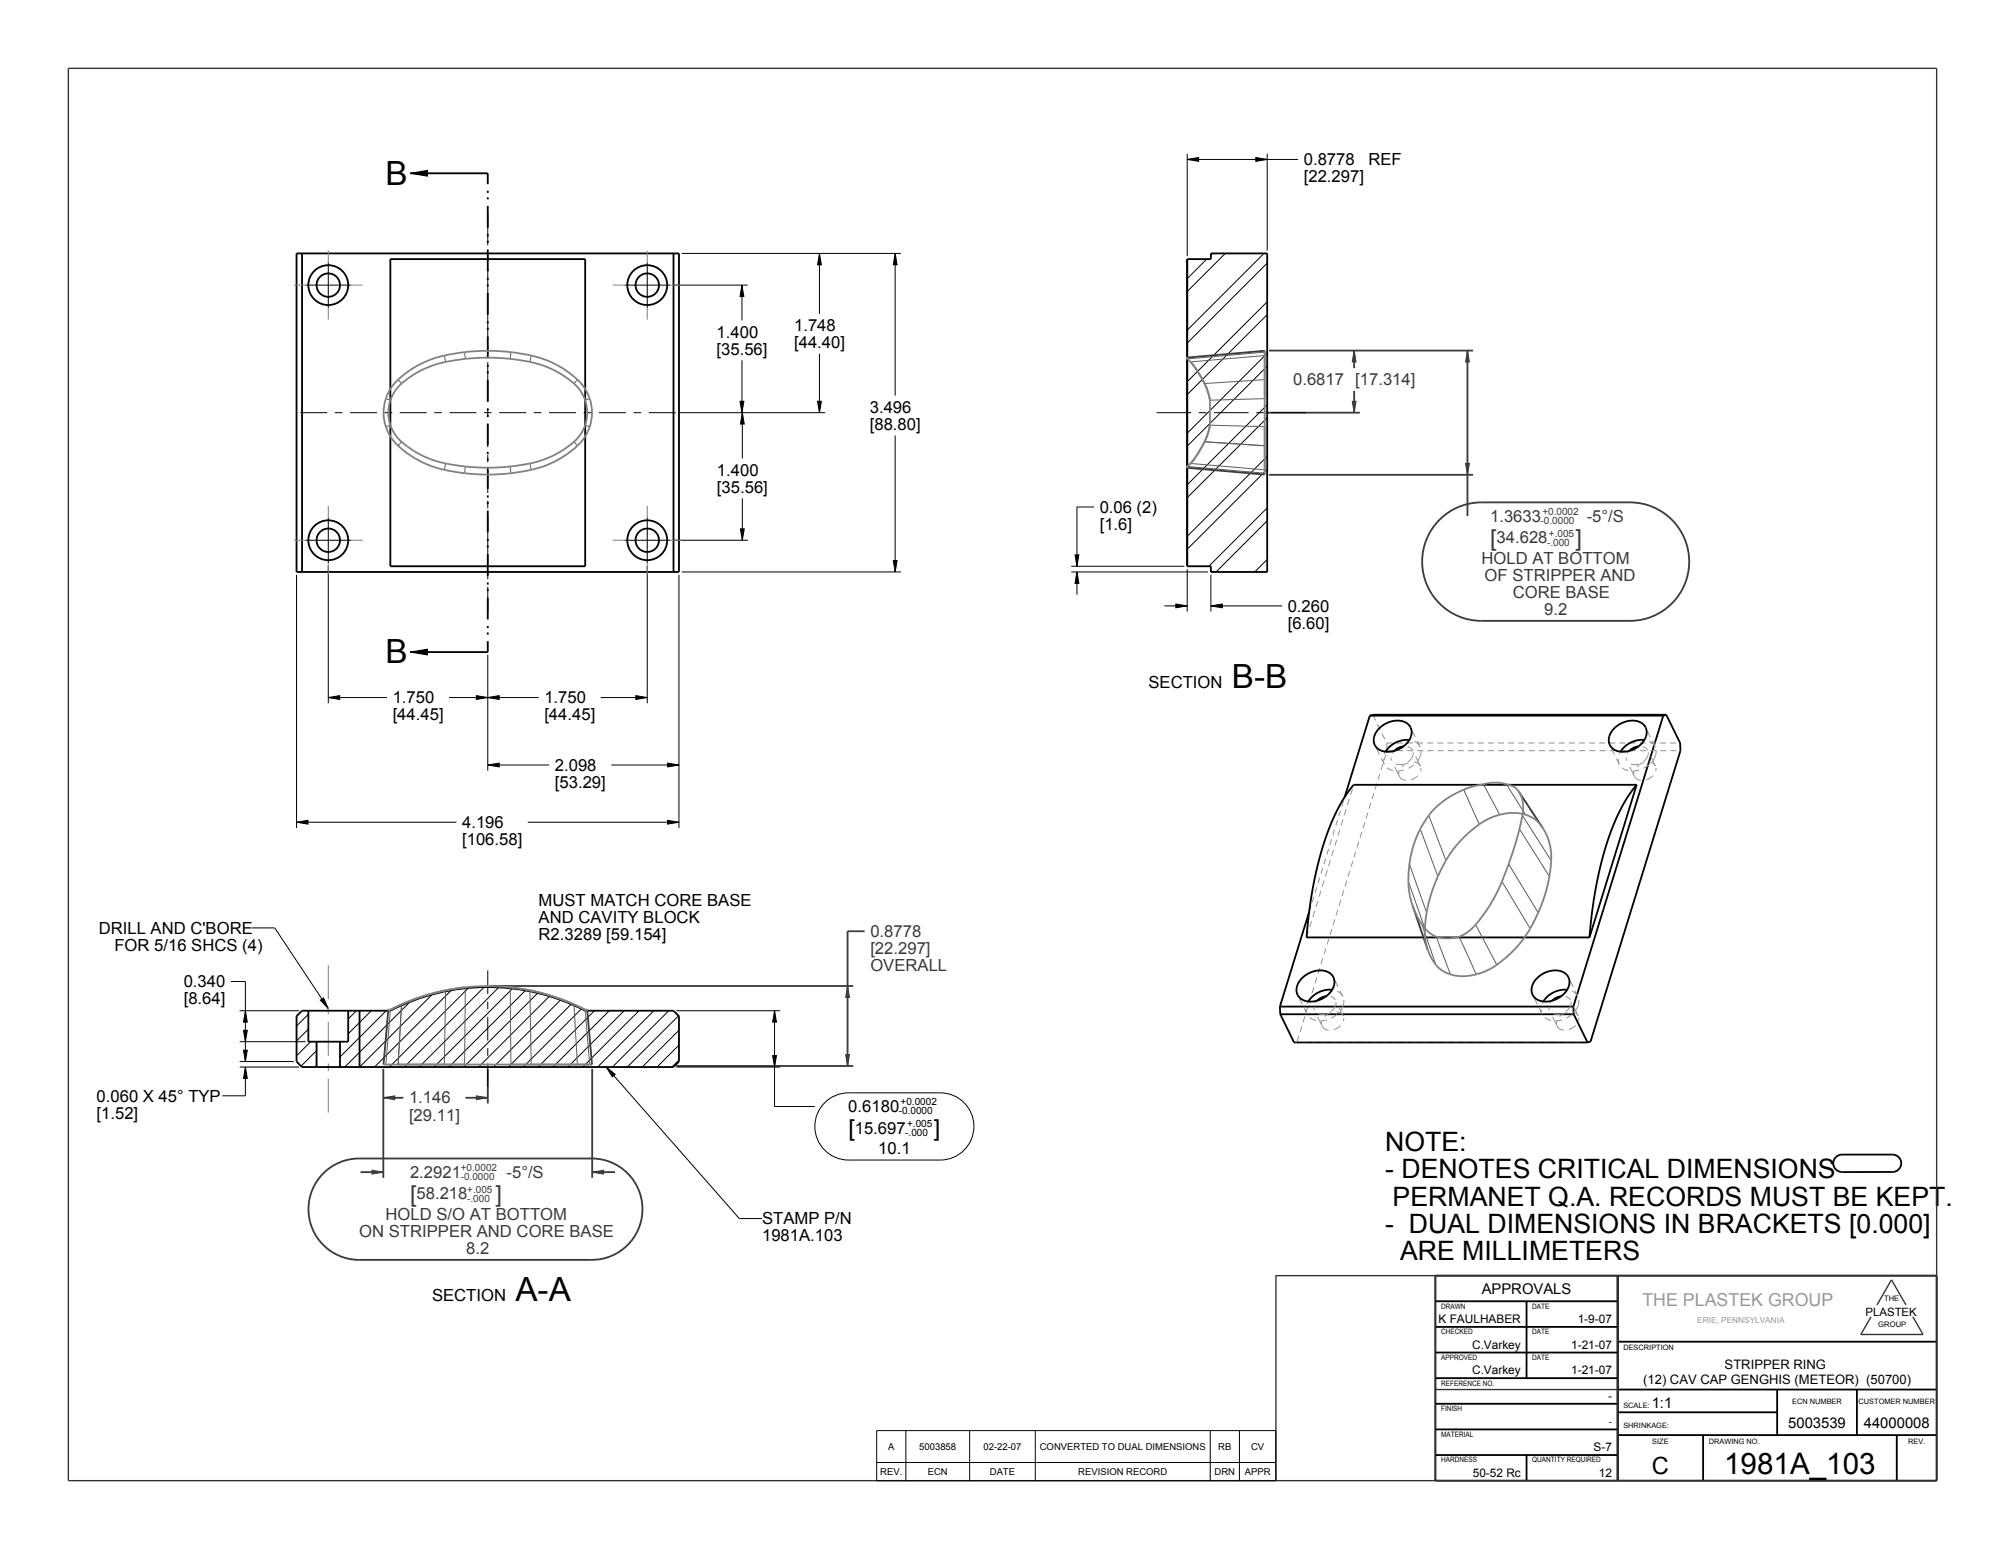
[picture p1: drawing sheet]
<svg xmlns="http://www.w3.org/2000/svg" width="559mm" height="432mm" viewBox="0 0 559 432" stroke-linecap="round" stroke-linejoin="round" font-family="sans-serif">
<path d="M114.4 48.3l4.7-.8v1.6zM114.4 181.8l4.7-.8v1.6z" fill="#000"/>
<g fill="none" stroke="#000" stroke-width=".28">
<path d="M114.4 48.3l4.7-.8v1.6zM336.3 72.2l-5.4 5.5M337.9 70.6l-.4 .5M341.5 70.6l-10.6 10.7M352.3 70.6l-21.4 21.4M353.2 73.3l-22.3 22.3M353.2 84.1l-22.3 22.3M353.2 87.7l-22.3 22.3M353.2 98.5l-22.3 22.3M353.2 102.1l-22.3 22.3M353.2 112.9l-22.3 22.2M353.2 116.4l-22.3 22.3"/>
<path d="M353.2 127.2l-22.3 22.3M353.2 130.8l-22.3 22.3M353.2 141.6l-16.3 16.3M353.2 145.2l-14.3 14.2M353.2 156l-3.5 3.4M114.4 181.8l4.7-.8v1.6zM114.3 279.3l-18.2 18.1M120.5 277.2l-20.3 20.2M125.8 276l-21.4 21.4M130.6 275.4l-22.1 22M135 275.2l-22.3 22.2M139 275.2l-22.2 22.2"/>
<path d="M142.8 275.6l-21.8 21.8M146.5 276.1l-21.4 21.3M149.9 276.8l-20.7 20.6M153.1 277.7l-19.7 19.7M156.2 278.7l-18.7 18.7M159.2 279.9l-17.5 17.5M85.9 282.7l-3.2 3.3M85.9 286.9l-3.2 3.3M86.6 290.4l-3.9 3.9M88.2 292.9l-4.3 4.3M88.2 297l-.4 .4M94.9 290.4l-.1 .1"/>
<path d="M99.4 281.7l-2.4 2.4M103.5 281.7l-6.5 6.5M107.6 281.7l-12.8 12.9M162 281.2l-16.2 16.2M165.7 281.7l-15.7 15.7M169.8 281.7l-15.7 15.7M174 281.7l-15.7 15.7M178.1 281.7l-15.7 15.7M182.2 281.7l-15.7 15.7M186.4 281.7l-15.7 15.7M189.1 283.2l-14.3 14.2M189.2 287.2l-10.2 10.2"/>
<path d="M189.2 291.3l-6.1 6.1M189.2 295.5l-1.9 1.9"/>
</g>
<g fill="none" stroke="#000" stroke-width=".51">
<path d="M114.4 48.3h21.5v3M135.9 53.2v.6M135.9 55v.6M135.9 57.4v6.1M135.9 65.3v.6M135.9 67.1v.6M135.9 69.5v6.1M135.9 77.4v.6M135.9 79.2v.7M135.9 81.7v6M135.9 89.6v.6M135.9 91.4v.6"/>
<path d="M135.9 93.8v6.1M135.9 101.7v.6M135.9 103.5v.6M135.9 105.9v6.1M135.9 113.8v.6M135.9 115.6v.7M135.9 118.1v6M135.9 126v.6M135.9 127.8v.6M135.9 130.2v6.1M135.9 138.1v.6M135.9 139.9v.6"/>
<path d="M135.9 142.3v6.1M135.9 150.2v.6M135.9 152v.7M135.9 154.5v6M135.9 178.7v3.1h-21.5M135.9 162.4v.6M135.9 164.2v.6M135.9 166.6v6.1M135.9 174.5v.6M135.9 176.3v.6M108.8 281.7a59.2 59.2 0 0 1 54.3 0"/>
</g>
<path d="M521.5 367.1l-2.9 4.9h17.4l-2.9-4.9M523.1 363.8l4.1-7 4 7" fill="none" stroke="#313131" stroke-width=".38"/>
<path d="M408.5 129.2h1l-.5 3.2z" fill="#3a3a3a"/>
<path d="M408.5 129.2h1l-.5 3.2z" fill="none" stroke="#3a3a3a" stroke-width=".28"/>
<path d="M409 97.7l.5 3.2h-1z" fill="#3a3a3a"/>
<path d="M409 97.7l.5 3.2h-1z" fill="none" stroke="#3a3a3a" stroke-width=".28"/>
<path d="M103.7 326.2l3.1 .6-3.1 .5z" fill="#3a3a3a"/>
<path d="M103.7 326.2l3.1 .6-3.1 .5z" fill="none" stroke="#3a3a3a" stroke-width=".28"/>
<path d="M165.1 326.8l3.1-.6v1.1z" fill="#3a3a3a"/>
<path d="M165.1 326.8l3.1-.6v1.1z" fill="none" stroke="#3a3a3a" stroke-width=".28"/>
<g fill="#000">
<path d="M206.8 79.5l.5 3.2h-1.1zM228.4 70.6l.5 3.2h-1zM249.5 70.6l.5 3.2h-1zM206.2 111.9h1.1l-.5 3.1zM206.9 115l.5 3.2h-1zM227.9 111.9h1l-.5 3.1zM206.4 147.4h1l-.5 3.2zM249 156.3h1l-.5 3.1zM91.5 194.4l3.2-.5v1.1zM132.8 193.9l3.1 .5-3.1 .6zM135.9 194.4l3.2-.5v1.1zM177.2 193.9l3.2 .5-3.2 .6z"/>
<path d="M135.9 213.3l3.2-.6v1.1zM186.1 212.7l3.1 .6-3.1 .5zM82.7 229.2l3.1-.5v1zM186.1 228.7l3.1 .5-3.1 .5z"/>
</g>
<g fill="none" stroke="#000" stroke-width=".28">
<path d="M206.8 79.5l.5 3.2h-1.1zM228.4 70.6l.5 3.2h-1zM249.5 70.6l.5 3.2h-1zM206.2 111.9h1.1l-.5 3.1zM206.9 115l.5 3.2h-1zM227.9 111.9h1l-.5 3.1zM206.4 147.4h1l-.5 3.2zM249 156.3h1l-.5 3.1zM91.5 194.4l3.2-.5v1.1zM132.8 193.9l3.1 .5-3.1 .6zM135.9 194.4l3.2-.5v1.1zM177.2 193.9l3.2 .5-3.2 .6z"/>
<path d="M135.9 213.3l3.2-.6v1.1zM186.1 212.7l3.1 .6-3.1 .5zM82.7 229.2l3.1-.5v1zM186.1 228.7l3.1 .5-3.1 .5z"/>
</g>
<path d="M132.8 305.5l3.1 .5-3.1 .5z" fill="#3a3a3a"/>
<path d="M132.8 305.5l3.1 .5-3.1 .5z" fill="none" stroke="#3a3a3a" stroke-width=".28"/>
<path d="M106.8 306l3.2-.5v1z" fill="#3a3a3a"/>
<path d="M106.8 306l3.2-.5v1z" fill="none" stroke="#3a3a3a" stroke-width=".28"/>
<path d="M68.4 297.4l.5 3.2h-1zM67.9 292.7h1l-.5 3.2zM67.9 287.2h1l-.5 3.2zM68.4 281.7l.5 3.2h-1zM215.9 281.7l.5 3.2h-1.1zM215.3 294.3h1.1l-.5 3.1z" fill="#000"/>
<path d="M67.9 292.7h1l-.5 3.2zM67.9 287.2h1l-.5 3.2zM68.4 297.4l.5 3.2h-1zM68.4 281.7l.5 3.2h-1zM215.3 294.3h1.1l-.5 3.1zM215.9 281.7l.5 3.2h-1.1z" fill="none" stroke="#000" stroke-width=".28"/>
<path d="M235.7 294h1.1l-.6 3.2z" fill="#3a3a3a"/>
<path d="M235.7 294h1.1l-.6 3.2z" fill="none" stroke="#3a3a3a" stroke-width=".28"/>
<path d="M236.2 274.9l.6 3.1h-1.1z" fill="#3a3a3a"/>
<path d="M236.2 274.9l.6 3.1h-1.1z" fill="none" stroke="#3a3a3a" stroke-width=".28"/>
<path d="M330.9 44.4l3.2-.5v1.1zM350 43.9l3.2 .5-3.2 .6z" fill="#000"/>
<path d="M330.9 44.4l3.2-.5v1.1zM350 43.9l3.2 .5-3.2 .6z" fill="none" stroke="#000" stroke-width=".28"/>
<path d="M377.4 97.7l.5 3.2h-1z" fill="#3a3a3a"/>
<path d="M377.4 97.7l.5 3.2h-1z" fill="none" stroke="#3a3a3a" stroke-width=".28"/>
<path d="M376.9 111.9h1l-.5 3.1z" fill="#3a3a3a"/>
<path d="M376.9 111.9h1l-.5 3.1z" fill="none" stroke="#3a3a3a" stroke-width=".28"/>
<path d="M300.1 159.4l.6 3.2h-1.1zM299.6 154.7h1.1l-.6 3.2zM327.7 168.4l3.2 .5-3.2 .5zM337.5 168.9l3.2-.5v1zM89.3 278.8l.9-.6 1.3 3zM169 297.4l2.5 2.1-.8 .7z" fill="#000"/>
<g fill="none" stroke="#000" stroke-width=".28">
<path d="M330.9 42.9v28.5M330.9 44.4h30.9M353.2 42.9v26.9M187.5 79.5h20.9M190 70.6h61.1M206.8 79.5v9.8M228.4 70.6v16.9M249.5 70.6v39.7M228.4 98.6v16.4M189.1 115h40.9M206.8 100.4v14.6M206.9 115v12.8"/>
<path d="M206.9 138.9v11.7M249.5 121.4v38M91.5 157.7v38.3M180.4 157.7v38.3M187.5 150.6h21M190 159.4h61.1M298.6 159.4h38.1M298.6 157.9h31.5M299.6 154.7h1.1l-.6 3.2zM300.1 159.4l.6 3.2h-1.1zM300.1 159.4v6.4M304.9 141.3h-4.8v16.6"/>
<path d="M330.9 158.6v11.9M82.7 160.2v70.6M189.2 160.2v70.6M324.5 168.9h6.4M327.7 168.4l3.2 .5-3.2 .5zM337.5 168.9l3.2-.5v1zM337.5 168.9h19.8M337.5 160.2v10.3M91.5 194.4h16.4M125.2 194.4h24.9M135.9 182.6v32.2M167.4 194.4h13"/>
<path d="M135.9 213.3h17.2M170.4 213.3h18.8M82.7 229.2h44.5M147.1 229.2h42.1M70.2 258.7h6.4l14.9 22.5M64.4 273.6h4v22.3M89.3 278.8l.9-.6 1.3 3zM66.8 297.4h16.6M66.8 295.9h15.1M66.8 290.4h18.3M66.8 281.7h16.6M68.4 297.4v8.1h-6.4"/>
<path d="M169 297.4l2.5 2.1-.8 .7zM169 297.4l37.1 42.3h6.3M188.5 297.4h29M188.5 281.7h29M215.9 281.7v26.8h11.2M229.5 307.8a9.3 9.3 0 0 1 7-3.2h25.6a9.4 9.4 0 0 1 9.3 9.4 9.4 9.4 0 0 1-9.3 9.4h-25.6a9.4 9.4 0 0 1-8.6-5.6 9.4 9.4 0 0 1 1.6-10zM244.3 398.8h111.3v14h-111.3zM252.5 398.8v14M270.2 398.8v14M288.5 398.8v14M337.3 398.8v14M345.4 398.8v14"/>
<path d="M244.3 407.7h111.3"/>
</g>
<g fill="none" stroke="#000" stroke-width=".51">
<path d="M82.7 70.6h106.5v88.8h-106.5zM84.2 70.6v88.8M108.8 72.2h54.3v85.7h-54.3zM187.7 70.6v88.8M330.9 72.2h6.6v-1.6h15.7v88.8h-15.7v-1.5h-6.6zM381.8 199.5l-7 22.7M381.8 199.5h81.8M463.6 199.5l-25.1 81.1M464.4 199.2h-81.8l-.8 .3M464.4 199.2l-.8 .3M464.4 199.2l3.9 7.9 .1 2.2-25.1 81-.8 .3M456.1 218.8h-78.8a48.4 48.4 0 0 0-9 18.5l-2.5 10.6-1 6.6-.7 6.8h78.9"/>
<path d="M456.1 218.8a48.4 48.4 0 0 0-9 18.5l-2.4 10.6-1 6.6-.7 6.8M456.1 218.8l-13.1 42.5M364.9 254.3l-8.2 26.3M84.2 281.7h1.7v8.7h2.3v7h-4l-1.5-1.5v-12.6zM100.2 281.7v15.7M108.8 281.7h-11.8v8.7h-2.2v7h92.9l1.5-1.5v-12.6l-1.5-1.6h-24.6M356.7 280.6l.1 2.1M356.7 280.6h81.8M356.8 282.7l3.9 7.9h81.8M356.8 282.7h81.8M438.5 280.6l.1 2.1M438.6 282.7l3.9 7.9"/>
<path d="M511.5 322.8a2.41 2.41 0 0 1 1.8-.9h14.2a2.42 2.42 0 0 1 2.4 2.4 2.42 2.42 0 0 1-2.4 2.4h-14.1a2.45 2.45 0 0 1-2.2-1.3 2.45 2.45 0 0 1 .3-2.6zM400 355.6h139.8v57.1h-139.8zM450.8 355.6v57.1M400 377h50.8M400 369.9h50.8M400 362.7h50.8M425.4 362.7v21.5M450.8 374h89M400 398.5h50.8M400 391.3h50.8M400 384.2h50.8M450.8 393.7h44.5"/>
<path d="M450.8 387.3h89M495.3 387.3v12.7M517.5 387.3v12.7M400 405.6h50.8M425.4 405.6v7.1M450.8 400h89M474.7 400v12.7M528.6 400v12.7"/>
</g>
<path d="M19 19.1h520.8v393.6h-520.8zM355.6 355.6h184.1M355.6 355.6v57.1M400 355.6v57.1M450.8 355.6v57.1M400 387.4h50.8" fill="none" stroke="#313131" stroke-width=".38"/>
<g fill="none" stroke="#3a3a3a" stroke-width=".51">
<path d="M353.7 97.7h56.9M377.4 97.7v4.9M409 97.7v46.2M352.8 115h26.2M377.4 109v6M353.7 132.4h56.9M400.7 145.4a16.5 16.5 0 0 1 12.2-5.4h41.4a16.5 16.5 0 0 1 16.5 16.6 16.5 16.5 0 0 1-16.5 16.5h-41.4a16.5 16.5 0 0 1-15.1-9.9 16.5 16.5 0 0 1 2.9-17.8zM241 259.6h-4.8v37.6M136.7 274.9h101.1M106.8 298v30.3M135.9 298v9.6M165.1 298v30.3"/>
<path d="M188.5 297.2h49.3M106.8 306h5.6M129.7 306h6.2M89.6 327.6a14.1 14.1 0 0 1 10.5-4.7h64.8a14.1 14.1 0 0 1 14.2 14.2 14.1 14.1 0 0 1-14.2 14.1h-64.8a14.1 14.1 0 0 1-12.9-8.4 14.1 14.1 0 0 1 2.4-15.2zM100.5 326.8h6.3M165.1 326.8h6.3"/>
</g>
<g fill="none" stroke="#939393" stroke-width=".28">
<path d="M382.6 199.2l.8 1.6M376.9 219.9l-.5 1.7M383.7 218.4l-.5 1.7M383.9 201.9l.8 1.5M384.6 215.7l-.5 1.7M385.2 204.5l.8 1.6M385.4 213l-.5 1.7M386.2 210.3l-.5 1.7M386.6 209.3h1.7M388.2 207.1h-1.7v1.3M389.3 207.1h1.7M389.4 209.3h1.7"/>
<path d="M392.1 207.1h1.7M392.2 209.3h1.7M394.9 207.1h1.7M395 209.3h1.7M397.7 207.1h1.7M397.8 209.3h1.7M400.6 207.1h1.7M400.7 209.3h1.7M403.4 207.1h1.7M403.5 209.3h1.7M406.2 207.1h1.7M406.3 209.3h1.7"/>
<path d="M409 207.1h1.7M409.1 209.3h1.7M411.8 207.1h1.7M411.9 209.3h1.7M414.7 207.1h1.7M414.8 209.3h1.7M417.5 207.1h1.7M417.6 209.3h1.7M420.3 207.1h1.7M420.4 209.3h1.7M423.1 207.1h1.7M423.2 209.3h1.7"/>
<path d="M426 207.1h1.6M426 209.3h1.7M428.8 207.1h1.7M428.9 209.3h1.7M431.6 207.1h1.7M431.7 209.3h1.7M434.4 207.1h1.7M434.5 209.3h1.7M437.2 207.1h1.7M437.3 209.3h1.7M440.1 207.1h1.6M440.1 209.3h1.7"/>
<path d="M442.9 207.1h1.7M443 209.3h1.7M445.7 207.1h1.7M445.8 209.3h1.7M448.5 207.1h1.7M448.6 209.3h1.7M451.3 207.1h1.7M451.4 209.3h1.7M454.2 207.1h1.6M454.2 209.3h1.7M457 207.1h1.7M457.1 209.3h1.7"/>
<path d="M459.8 207.1h1.7M459.9 209.3h1.7M462.6 207.1h1.7M462.7 209.3h1.7M465.4 207.1h1.7M465.5 209.3h1.7M369.5 239.3l-.5 1.6M370.3 236.6l-.5 1.6M370.8 239.8l-.5 1.7M371.1 233.9l-.5 1.6M371.7 236.9l-.6 1.7M372 231.3l-.5 1.6"/>
<path d="M372.5 234.1l-.5 1.7M372.8 228.6l-.5 1.6M373.4 231.3l-.5 1.7M373.6 225.9l-.5 1.6M374.3 228.4l-.5 1.7M374.4 223.2l-.5 1.6M374.8 222.2h.1M375.2 225.6l-.6 1.7M376.1 222.7l-.6 1.7M377.9 237.4l-.5 1.6M378.7 234.7l-.5 1.6M379.5 232l-.5 1.6"/>
<path d="M380.4 229.3l-.5 1.6M381.2 226.6l-.5 1.6M382.1 223.8l-.6 1.7M382.9 221.1l-.5 1.7M364.7 259.6l-.6 1.7M365.3 252.7l-.4 1.6M365.5 256.8l-.5 1.7M366.2 250l-.5 1.6M366.4 253.9l-.5 1.7M367 247.3l-.5 1.6M367.3 251.1l-.5 1.7M367.8 244.6l-.5 1.6"/>
<path d="M368.2 248.3l-.6 1.7M368.7 242l-.5 1.6M369 245.4l-.5 1.7M369.9 242.6l-.5 1.7M371.2 259l-.5 1.6M372 256.3l-.5 1.6M372.9 253.6l-.5 1.6M373.7 250.9l-.5 1.6M374.5 248.2l-.5 1.6M375.4 245.5l-.5 1.6M376.2 242.8l-.5 1.6M377 240.1l-.5 1.6"/>
<path d="M365.3 277.9l-.5 1.6M366.2 275.2l-.5 1.6M367 272.5l-.5 1.6M367.8 269.8l-.5 1.6M368.7 267.1l-.5 1.6M369.5 264.4l-.5 1.6M370.4 261.7l-.5 1.6M362 288.7l-.5 1.6-.5 .2M362.6 290.3h1.7M362.8 286l-.5 1.6M363.7 283.3l-.5 1.6M364.5 280.6l-.5 1.6"/>
<path d="M365.4 290.3h1.7M368.3 290.3h1.7M371.1 290.3h1.7M373.9 290.3h1.7M376.7 290.3h1.7M379.5 290.3h1.7M382.4 290.3h1.7M385.2 290.3h1.7M388 290.3h1.7M390.8 290.3h1.7M393.7 290.3h1.6M396.5 290.3h1.7"/>
<path d="M399.3 290.3h1.7M402.1 290.3h1.7M404.9 290.3h1.7M407.8 290.3h1.6M410.6 290.3h1.7M413.4 290.3h1.7M416.2 290.3h1.7M419 290.3h1.7M421.9 290.3h1.6M424.7 290.3h1.7M427.5 290.3h1.7M430.3 290.3h1.7"/>
<path d="M433.1 290.3h1.7M436 290.3h1.6M438.8 290.3h1.7M441.6 290.3h1.7"/>
</g>
<!-- layer: 05___PRT_ALL_AXES -->
<g fill="none" stroke="#000" stroke-width=".28">
<path d="M135.9 59.5v8.9M85.1 79.5h12.7M91.5 73.1v12.7M135.9 70.5v2.1M135.9 74.8v19.8M174 79.5h12.7M180.4 73.1v12.7M135.9 96.7v2.1M83.7 115h7.5M93.3 115h2.1M97.6 115h7.5M107.2 115h2.1"/>
<path d="M111.4 115h7.5M121 115h2.2M125.3 115h7.5M134.9 115h2.1M135.9 100.9v11M135.9 114v2.1M135.9 118.2v6.4M139.1 115h7.5M148.8 115h2.1M153 115h7.5M162.7 115h2.1M166.9 115h7.5"/>
<path d="M176.6 115h2.1M180.8 115h7.5M322.4 115h9.6M334.1 115h2.1M338.4 115h9.6M350.1 115h2.1M354.4 115h9.6M135.9 126.8v2.1M135.9 131v6.4M135.9 139.6v2.1M85.1 150.6h12.7M91.5 144.2v12.8"/>
<path d="M135.9 143.8v13.4M135.9 159.3v2.2M174 150.6h12.7M180.4 144.2v12.8M135.9 163.6v7M135.9 270.5v6.6M135.9 279.2v2.1M135.9 283.5v6.6M135.9 292.2v2.1M135.9 296.4v6.6"/>
</g>
<g fill="none" stroke="#7f7f7f" stroke-width=".28">
<path d="M81.9 79.5h3.2M91.5 69.9v3.2M97.8 79.5h3.3M170.8 79.5h3.2M180.4 69.9v3.2M186.7 79.5h3.3M91.5 85.8v3.3M180.4 85.8v3.3M81.9 150.6h3.2M91.5 141v3.2M91.5 157v3.2M97.8 150.6h3.3"/>
<path d="M170.8 150.6h3.2M180.4 141v3.2M180.4 157v3.2M186.7 150.6h3.3M91.5 269v9.5M91.5 280.6v2.1M91.5 284.9v9.4M91.5 296.4v2.2M91.5 300.7v9.4"/>
</g>
<g fill="none" stroke="#000" stroke-width=".51">
<path d="M330.9 72.2v85.7M384.4 203.1l1.1-1 1.3-.7a4.7 4.7 0 0 1 6.4 1.6l.2 1.1-.1 1.1a6.7 6.7 0 0 1-9.2 3.6l-.9-1.1-.3-1.5 .4-1.7zM391.1 208.1l-1.4 .4-1.2 .8M392.8 206.3l-1.9 .1-1.9 .6-1.6 1.1-1.3 1.4M449.9 203.1l1.1-1 1.4-.7a4.7 4.7 0 0 1 6.3 1.6l.2 1.1-.1 1.1a6.7 6.7 0 0 1-9.2 3.6l-.9-1.1-.3-1.5 .4-1.7zM456.7 208.1l-1.5 .4-1.1 .8M458.3 206.3l-1.9 .1-1.9 .6-1.6 1.1-1.3 1.4M362.9 272.7l1.1-.9 1.3-.7a4.7 4.7 0 0 1 6.4 1.6l.2 1-.2 1.2a6.7 6.7 0 0 1-9.1 3.5l-1-1.1-.3-1.5 .5-1.6zM369.6 277.7l-1.4 .4-1.2 .9M371.3 275.9l-1.9 .1-1.9 .6-1.7 1.1-1.2 1.5M428.4 272.7l1.1-.9 1.3-.7a4.7 4.7 0 0 1 6.4 1.6l.2 1-.2 1.2a6.7 6.7 0 0 1-9.1 3.5l-1-1.1-.3-1.5 .5-1.6zM435.1 277.7l-1.4 .4-1.2 .9"/>
<path d="M436.8 275.9l-1.9 .1-1.9 .6-1.7 1.1-1.2 1.5M85.9 281.7h11.1M88.2 290.4h6.6M88.2 297.4h6.6"/>
<circle cx="91.5" cy="79.5" r="5.6"/>
<circle cx="91.5" cy="79.5" r="3.3"/>
<circle cx="180.4" cy="79.5" r="5.6"/>
<circle cx="180.4" cy="79.5" r="3.3"/>
<circle cx="91.5" cy="150.6" r="5.6"/>
<circle cx="91.5" cy="150.6" r="3.3"/>
<circle cx="180.4" cy="150.6" r="5.6"/>
<circle cx="180.4" cy="150.6" r="3.3"/>
</g>
<g fill="none" stroke="#939393" stroke-width=".28">
<path d="M383.7 208.7l.8 1.7M385 211.4l.8 1.6-.1-.2M385.5 211.6v.3M385.5 211.6h.1M385.5 211.9h.1M385.5 211.9l.1 .6M385.6 212.5h.1M385.6 212.5l.1 .3M385.7 212.8h.1M386.1 209.5l-.3 .7M386.1 209.5h.1M386.6 214h.1"/>
<path d="M386.6 214l1.7 .8M387.7 211.2l.1 .8M387.8 210.6h.1M388.5 209.3l-.5 .7M388.7 213.8l1.5 2.9 .7 .6 .9 .2M388.9 213h.1M389 213l.9 .1M389.9 213.1h.1M389.9 215l-.1 .9M389.9 215h.1M390.9 213l-1 .1M390.9 213h.1"/>
<path d="M391.1 213h-.2M391.4 214.6l-1.9 .3M391.4 213.2l-.7 .5M391.4 213.2h.1M391.8 217.5h.1M391.8 212.9l-.4 .3M391.8 212.9h.1M392.3 208.1h.1M392.4 208.1l.8 .4 .5 .7M392.5 212.3h.1M392.6 212.6l-.8 .3M392.8 206.3h.1"/>
<path d="M393.1 211.8l-.6 .5M393.1 211.7v.1M393.5 217.3l-.2 .1M393.6 217.3h-.1M393.7 203.8l.7 1.7M393.7 209.2h.1M393.9 209.7l-.2 1-.6 1M394 217.1l-.4 .2M394 217.1h.1M394 212.4l1.1 .4 .8 .7M394.1 213.2l-1.6 1M394.2 206.7h.1"/>
<path d="M394.5 216.8l-.5 .3M394.5 216.8h.1M394.6 210.9l1.3 2.6M395 206.5l.8 1.6-.7-.8-.9-.6M395.2 216.2l-.7 .6M395.9 213.5h.1M395.9 210.6l-.9 1.6M395.9 210.6h.1M396 210.3l-.1 .3M396 210.2v.1M396 214.1l-.1 .9M396 209.9v.3"/>
<path d="M396 209.9h.1M396 209.1l.1 .2M396.1 209.3h.1M396.1 209.3l-.1 .6M449.2 208.7l.8 1.7M450.5 211.4l.8 1.6-.2-.5M451 211.6v.3M451 211.6h.1M451 211.9h.1M451 211.9l.1 .6M451.1 212.5h.1M451.2 210.6h.1"/>
<path d="M451.6 209.5l-.3 .7M451.6 209.5h.1M452.1 214l1.7 .8M453.2 211.2l.2 .8M453.3 210.6h.1M454.1 209.3l-.6 .7M454.2 213.8l1.5 2.9 .7 .6 .9 .2M454.5 213h.1M455.1 214.9h-.1M455.4 215l-.1 .9M456.6 213l-1.2 .1-.9-.1M456.9 214.6l-1.8 .3"/>
<path d="M456.9 213.2l-.7 .5M456.9 213.2h.1M457.8 208.1h.1M457.9 208.1l.3 .2M458 212.3h.1M458.1 212.6l-1.2 .6M458.2 208.3h.1M458.3 208.3l.8 .7M458.6 211.8l-.6 .5M458.6 211.7v.1M459 217.3l-.2 .1M459.1 217.3h-.1"/>
<path d="M459.1 209l.1 .1M459.2 203.8l.8 1.7M459.2 209.1v.1M459.4 209.7l-.1 1-.7 1M459.5 217.1l-.4 .2M459.5 217.1h.1M459.6 212.4h.1M459.6 213.2l-1.5 1M459.7 206.7h.1M459.7 206.7l.9 .6 .7 .8M460 216.8l-.5 .3M460 216.8h.1"/>
<path d="M460.1 210.9l1.3 2.6-.8-.7-1-.4M460.5 206.5l.8 1.6M460.7 216.2l-.7 .6M461.3 208.1h.1M461.4 210.6l-.9 1.6M461.4 210.6h.1M461.5 210.3l-.1 .3M461.5 210.2v.1M461.5 214.1l-.1 .9M461.5 209.9v.3M461.5 209.9h.1M461.6 209.1v.2"/>
<path d="M461.6 209.3h.1M461.6 209.3l-.1 .6M362.2 278.4l.8 1.6M364.6 279.2l-.3 .6M364.6 279.2h.1M366.5 279.7h.1M367 279l-.5 .7M369.6 277.7h.1M370.8 277.8l.9 .4 .5 .6M372.1 273.5l.8 1.6M372.4 279.4l-.4 1.4-1.1 1.2M372.7 276.3h.1"/>
<path d="M373.5 276.2l.7 1.6-.6-.9-.9-.6M374.5 279.9l-.1 .3M374.5 279.9h.1M374.5 278.7v.1M374.5 278.8v.4M374.5 279.3v.6M374.5 279.2v.1M427.7 278.4l.8 1.6M430.1 279.2l-.3 .6M430.1 279.2h.1M432 279.7h.1M432.5 279l-.5 .7"/>
<path d="M436.3 277.8l.9 .4 .5 .6M437.6 273.5l.8 1.6M437.9 279.4l-.4 1.4-1 1.2M438.2 276.3h.1M439 276.2l.8 1.6-.7-.9-.9-.6M440 279.9l-.1 .3M440 279.9h.1M440 278.7l.1 .5M440.1 279.3l-.1 .6M440.1 279.2v.1M363.5 281.1l.8 1.6M364 281.2v.6"/>
<path d="M364 281.2h.1M364 281.8h.1M364 281.8l.1 .3M364.1 282.1h.1M364.1 282.1l.2 .6M364.3 282.7h.1M365 283.7l1.7 .8M366.2 280.8l.1 .9M366.3 280.2h.1M367.2 283.4l1.3 2.7M367.4 282.6h.1M367.4 282.6l1 .2"/>
<path d="M368 284.6h.1M368.3 285.4v.1M368.4 282.8h.1M368.4 284.6l-.1 .8M368.5 286.1l.7 .7 1.1 .4M368.5 286.1h.1M369.6 282.6l-1.2 .2M369.9 284.3l-1.9 .3M369.9 282.8l-.7 .6M369.9 282.8h.1M370.3 282.5l-.4 .3M370.3 282.5h.1"/>
<path d="M370.8 282.3l-.5 .2M370.8 282.3h.1M370.9 282h.1M371.1 282.2l-.3 .1M372 286.9l-.2 .1M372 286.9h.1M372.5 286.7l-.5 .2M372.5 286.7h.1M372.6 282.8l-1.6 1M373 286.4l-.5 .3M373 286.4h.1M373.1 280.5l1.2 2.7-.7-.8-1.1-.3"/>
<path d="M373.6 285.9l-.6 .5M374.4 280.2l-.9 1.7M374.4 280.2h.1M374.5 283.7l-.1 .9M429 281.1l.8 1.6-.1-.3M429.5 281.2v.6M429.5 281.2h.1M429.5 281.8h.1M429.5 281.8l.1 .3M429.6 282.1h.1M429.6 282.1l.1 .3M429.7 282.4h.1"/>
<path d="M430.6 283.7l1.6 .8M431.7 280.8l.1 .9M431.8 280.2h.1M432.7 283.4l1.5 3 .7 .5 .9 .3M432.9 282.6h.1M433.5 284.6h.1M433.8 285.4v.1M433.9 284.6l-.1 .8M433.9 284.6h.1M435.1 282.6l-1.2 .2-1-.2M435.4 284.3l-1.9 .3M435.8 282.5l-1.1 .9"/>
<path d="M435.8 282.5h.1M436.3 282.3l-.5 .2M436.3 282.3h.1M436.5 282h-.1M436.6 282.2l-.3 .1M438.1 282.8l-1.6 1M438.5 286.4l-1.2 .6M438.5 286.4h.1M438.6 280.5l1.2 2.7-.7-.8-1.1-.3M439.2 285.9l-.7 .5M439.9 280.2l-.9 1.7M439.9 280.2h.1"/>
<path d="M440 283.7l-.1 .9"/>
</g>
<!-- layer: 06___PRT_ALL_SURFS -->
<g fill="none" stroke="#5d5d5d" stroke-width=".28">
<path d="M123.8 99.1l.4 1.8M129.5 98.2l.2 1.8M142.4 98.2l-.2 1.8M148 99.1l-.3 1.8M352.5 99.1l-20.7 1.8M352.5 98.2l-21.6 1.8M107.5 111.1l1.3 .5M108.8 118.5l-1.3 .5M111 105.8l.9 1.1M160.9 105.8l-.9 1.1M163.1 118.5l1.2 .5M164.3 111.1l-1.2 .5"/>
<path d="M337.2 118.5l15.3 .5M352.5 105.8l-16.8 1.1M352.5 111.1l-15.3 .5M111.9 123.2l-.9 1.1M124.2 129.2l-.4 1.8M129.7 130l-.2 1.9M142.2 130l.2 1.9M147.7 129.2l.3 1.8M160 123.2l.9 1.1M330.9 130l21.6 1.9M331.8 129.2l20.7 1.8M335.7 123.2l16.8 1.1z"/>
<path d="M413.4 218.6l4.6 8.5M419.8 218.6l5.4 8.5M395.8 231.1l4.9 13.2M398.2 227.3l4.8 12.6M407.9 220.1l4.4 9.7M422.9 220.1l6.4 9.7M423.5 231.1l8.3 13.2M424.3 227.3l8 12.6M392.5 245.7l4.6 13.2M392.8 240.9l4.8 13.5M396.3 257.8l3.9 11.1M411.3 257.8l5.9 11.1"/>
<path d="M418.6 245.7l7.9 13.2M420.5 240.9l8.2 13.5M111.9 280l-.9 16.8zM124.2 276.1l-.4 20.7M129.7 275.2l-.2 21.6M142.2 275.2l.2 21.6M147.7 276.1l.3 20.7M160 280l.9 16.8M400.3 261.1l3.9 10.5M406.7 261.1l4.7 10.5M108.8 281.5l-1.3 15.3M163.1 281.5l1.2 15.3"/>
</g>
<path d="M352.5 97.8l-21.9 1.9M330.6 130.4l21.9 1.9M423.3 220.7l6.6 10M393.7 252.4l4.2 12.3M108.2 281.5l-1.3 15.3M163.7 281.5l1.3 15.3" fill="none" stroke="#3a3a3a" stroke-width=".51"/>
<g fill="none" stroke="#838383" stroke-width=".51">
<path d="M330.6 99.7l.3 .3zM352.5 99.1v6.7M352.5 98.2v.9M352.5 97.8v.4zM110.4 106.4a29.2 29.2 0 0 1 18.4-8.1 46.8 46.8 0 0 1 25.9 3.2 18.7 18.7 0 0 1 8.9 7.9 13.1 13.1 0 0 1-5.3 17 30.8 30.8 0 0 1-15.9 5.5 46.7 46.7 0 0 1-25.1-3.3 22.5 22.5 0 0 1-8.8-7.5 12.5 12.5 0 0 1 1.9-14.7zM111.4 107.4a29.4 29.4 0 0 1 18.3-7.4 48 48 0 0 1 24.1 2.9 20.9 20.9 0 0 1 8.4 6.7 11 11 0 0 1-4 15 32.5 32.5 0 0 1-17.1 5.6 47.6 47.6 0 0 1-23-3 20.9 20.9 0 0 1-8.4-6.8 10.8 10.8 0 0 1 1.7-13zM330.9 100l.9 .9M331.8 100.9l1.9 2.5 2 3.5M335.7 106.9l.9 2.2 .6 2.5M337.2 111.6v3.8a13.5 13.5 0 0 1-1.2 7.2l-.3 .6M352.5 105.8v5.3M352.5 119v5.3"/>
<path d="M352.5 111.1v7.9M330.9 130l-.3 .4zM331.8 129.2l-.9 .8M335.7 123.2l-2 3.5-1.9 2.5M352.5 124.3v6.7M352.5 131v.9M352.5 131.9v.4zM399.8 225.4a25 25 0 0 1 18.7-7.1l3 .8 1.6 1.2 .7 1.3 .5 1.2 .2 3.2-1.2 5.8-1.9 6.5-3.1 8-2.4 4.9a27.3 27.3 0 0 1-7.4 9 8.7 8.7 0 0 1-12.2-2.4 24.1 24.1 0 0 1-3.1-19.4l.3-1.2a27 27 0 0 1 6.3-11.8zM407.8 233.5a20.4 20.4 0 0 1 11.8-6.7l2.8-.2 2.8 .5 2.4 1.2 1.7 1.6a16.7 16.7 0 0 1 2.6 13.8l-.1 .6a39.3 39.3 0 0 1-12.2 22.7l-2.9 2.3-2.3 1.3-3 1-2.8 .5-2.7-.1-2.5-.7-2-1.2-1.5-1.5a16.7 16.7 0 0 1-2.4-13.6l.1-.6a41.1 41.1 0 0 1 10.2-20.9zM111.9 280l-3.1 1.5M124.2 276.1a59.3 59.3 0 0 1 23.5 0M124.2 276.1l-6.4 1.6-5.9 2.3"/>
<path d="M124.2 276.1a58.9 58.9 0 0 0-12.3 3.9M147.7 276.1l6.4 1.6 5.9 2.3M147.7 276.1a58.9 58.9 0 0 1 12.3 3.9M160 280l3.1 1.5M108.2 281.5h.6zM111 296.8h12.8M111 296.8h-4.1M123.8 296.8h5.7M129.5 296.8h12.9M148 296.8h-5.6M160.9 296.8h3.4M160.9 296.8h-12.9"/>
<path d="M163.1 281.5h.5zM164.3 296.8h.7"/>
</g>
<g font-size="9.3">
<text x="107.4" y="51.5">B</text>
<text x="107.4" y="184.9">B</text>
<text x="343.3" y="191.8">B-B</text>
<text x="143.6" y="362.6">A-A</text>
</g>
<text font-size="8.3" x="480.5" y="410.8">1981A_103</text>
<g font-size="7.4">
<text x="386.1" y="320.8">NOTE:</text>
<text x="386.1" y="328.5">- DENOTES CRITICAL DIMENSIONS</text>
<text x="388.1" y="336.1">PERMANET Q.A. RECORDS MUST BE KEPT.</text>
<text x="386.1" y="343.7">- DUAL DIMENSIONS IN BRACKETS [0.000]</text>
<text x="390.2" y="351.3">ARE MILLIMETERS</text>
</g>
<text font-size="6.6" x="460.4" y="410.8">C</text>
<g font-size="6.5" fill="#3a3a3a">
<text x="415.3" y="152.1">[</text>
<text x="439.1" y="152.1">]</text>
<text x="114.3" y="335">[</text>
<text x="138.1" y="335">]</text>
</g>
<g font-size="6.5">
<text x="236.5" y="316.7">[</text>
<text x="260.3" y="316.7">]</text>
</g>
<text font-size="5" fill="#989898" x="457.8" y="364">THE PLASTEK GROUP</text>
<g font-size="4.6">
<text x="363.4" y="46">0.8778</text>
<text x="381.4" y="46">REF</text>
<text x="363.4" y="50.8">[22.297]</text>
<text x="199.7" y="94.1">1.400</text>
<text x="221.3" y="92.3">1.748</text>
<text x="199.7" y="98.8">[35.56]</text>
<text x="221.3" y="97">[44.40]</text>
<text x="242.4" y="115">3.496</text>
<text x="242.4" y="119.8">[88.80]</text>
<text x="199.8" y="132.6">1.400</text>
<text x="199.8" y="137.3">[35.56]</text>
<text x="306.5" y="142.9">0.06 (2)</text>
<text x="306.5" y="147.7">[1.6]</text>
<text x="358.9" y="170.5">0.260</text>
<text x="358.9" y="175.3">[6.60]</text>
<text x="320.1" y="191.8">SECTION</text>
<text x="109.4" y="196">1.750</text>
<text x="151.7" y="196">1.750</text>
<text x="109.4" y="200.8">[44.45]</text>
<text x="151.7" y="200.8">[44.45]</text>
<text x="154.6" y="214.8">2.098</text>
<text x="154.6" y="219.6">[53.29]</text>
<text x="128.8" y="230.8">4.196</text>
<text x="128.8" y="235.6">[106.58]</text>
<text x="150.1" y="252.5">MUST MATCH CORE BASE</text>
<text x="150.1" y="257.2">AND CAVITY BLOCK</text>
<text x="27.5" y="260.3">DRILL AND C'BORE</text>
<text x="150.1" y="262">R2.3289 [59.154]</text>
<text x="31.9" y="265">FOR 5/16 SHCS (4)</text>
<text x="51.2" y="275.2">0.340</text>
<text x="51.2" y="280">[8.64]</text>
<text x="26.9" y="307.1">0.060 X 45° TYP</text>
<text x="26.9" y="311.8">[1.52]</text>
<text x="236.4" y="310">0.6180</text>
<text x="238.2" y="316.1">15.697</text>
<text x="244.8" y="321.8">10.1</text>
<text x="212.4" y="341.3">STAMP P/N</text>
<text x="212.4" y="346">1981A.103</text>
<text x="120.4" y="362.6">SECTION</text>
</g>
<g font-size="4.6" fill="#3a3a3a">
<text x="360.4" y="107.4">0.6817 [17.314]</text>
<text x="415.3" y="145.4">1.3633</text>
<text x="442.2" y="145.4">-5°/S</text>
<text x="417.1" y="151.5">34.628</text>
<text x="412.9" y="157.2">HOLD AT BOTTOM</text>
<text x="413.8" y="162">OF STRIPPER AND</text>
<text x="421.6" y="166.7">CORE BASE</text>
<text x="430.4" y="171.5">9.2</text>
<text x="242.6" y="261.2">0.8778</text>
<text x="242.6" y="265.9">[22.297]</text>
<text x="242.6" y="270.7">OVERALL</text>
<text x="114" y="307.6">1.146</text>
<text x="114" y="312.4">[29.11]</text>
<text x="114.3" y="328.3">2.2921</text>
<text x="141.2" y="328.3">-5°/S</text>
<text x="116.1" y="334.4">58.218</text>
<text x="107.4" y="340.1">HOLD S/O AT BOTTOM</text>
<text x="100.1" y="344.9">ON STRIPPER AND CORE BASE</text>
<text x="130" y="349.6">8.2</text>
</g>
<g font-size="4.1">
<text x="412.9" y="360.8">APPROVALS</text>
<text x="460.4" y="392.5">1:1</text>
<text x="498.4" y="398.1">5003539</text>
<text x="519.5" y="398.1">44000008</text>
</g>
<g font-size="3.6">
<text x="480.7" y="381.6">STRIPPER RING</text>
<text x="458" y="385.8">(12) CAV CAP GENGHIS (METEOR) (50700)</text>
</g>
<g font-size="3.3">
<text x="400.9" y="368.9">K FAULHABER</text>
<text x="439.7" y="368.9">1-9-07</text>
<text x="410.3" y="376">C.Varkey</text>
<text x="437.9" y="376">1-21-07</text>
<text x="410.3" y="383.1">C.Varkey</text>
<text x="437.9" y="383.1">1-21-07</text>
<text x="448.2" y="390.3">-</text>
<text x="444.1" y="404.6">S-7</text>
<text x="410.5" y="411.7">50-52 Rc</text>
<text x="445.6" y="411.7">12</text>
</g>
<text font-size="3.2" x="519.9" y="366.7">PLASTEK</text>
<g font-size="2.8" fill="#3a3a3a">
<text x="429.9" y="143.5">+0.0002</text>
<text x="429.4" y="146.1">-0.0000</text>
<text x="431.7" y="149.6">+.005</text>
<text x="431.2" y="152.1">-.000</text>
<text x="128.4" y="326.4">+0.0002</text>
<text x="128.4" y="329">-0.0000</text>
<text x="130.2" y="332.5">+.005</text>
<text x="130.2" y="335">-.000</text>
</g>
<g font-size="2.8">
<text x="250.5" y="310.7">-0.0000</text>
<text x="251" y="308.1">+0.0002</text>
<text x="252.3" y="316.7">-.000</text>
<text x="252.8" y="314.2">+.005</text>
</g>
<g font-size="2.6">
<text x="448.4" y="397.2">-</text>
<text x="247.5" y="404.3">A</text>
<text x="256.2" y="404.3">5003858</text>
<text x="274.1" y="404.3">02-22-07</text>
<text x="289.8" y="404.3">CONVERTED TO DUAL DIMENSIONS</text>
<text x="339.5" y="404.3">RB</text>
<text x="348.7" y="404.3">CV</text>
<text x="245.3" y="411.2">REV.</text>
<text x="258.6" y="411.2">ECN</text>
<text x="275.9" y="411.2">DATE</text>
<text x="300.5" y="411.2">REVISION RECORD</text>
<text x="338.5" y="411.2">DRN</text>
<text x="346.9" y="411.2">APPR</text>
</g>
<text font-size="2.3" fill="#989898" x="473.1" y="368.7">ERIE, PENNSYLVANIA</text>
<g font-size="2.1">
<text x="401.6" y="364.8">DRAWN</text>
<text x="427" y="364.8">DATE</text>
<text x="525.1" y="362.6">THE</text>
<text x="401.6" y="372">CHECKED</text>
<text x="427" y="372">DATE</text>
<text x="523.5" y="370">GROUP</text>
<text x="452.4" y="376.4">DESCRIPTION</text>
<text x="401.6" y="379.1">APPROVED</text>
<text x="427" y="379.1">DATE</text>
<text x="401.6" y="386.2">REFERENCE NO.</text>
<text x="401.6" y="393.4">FINISH</text>
<text x="452.4" y="392.5">SCALE:</text>
<text x="499.5" y="391.3">ECN NUMBER</text>
<text x="518" y="391.3">CUSTOMER NUMBER</text>
<text x="401.6" y="400.5">MATERIAL</text>
<text x="452.4" y="398.1">SHRINKAGE:</text>
<text x="401.6" y="407.7">HARDNESS</text>
<text x="427" y="407.7">QUANTITY REQUIRED</text>
<text x="460.5" y="402.4">SIZE</text>
<text x="476.2" y="402.4">DRAWING NO.</text>
<text x="531.8" y="402.4">REV.</text>
</g>
</svg>
